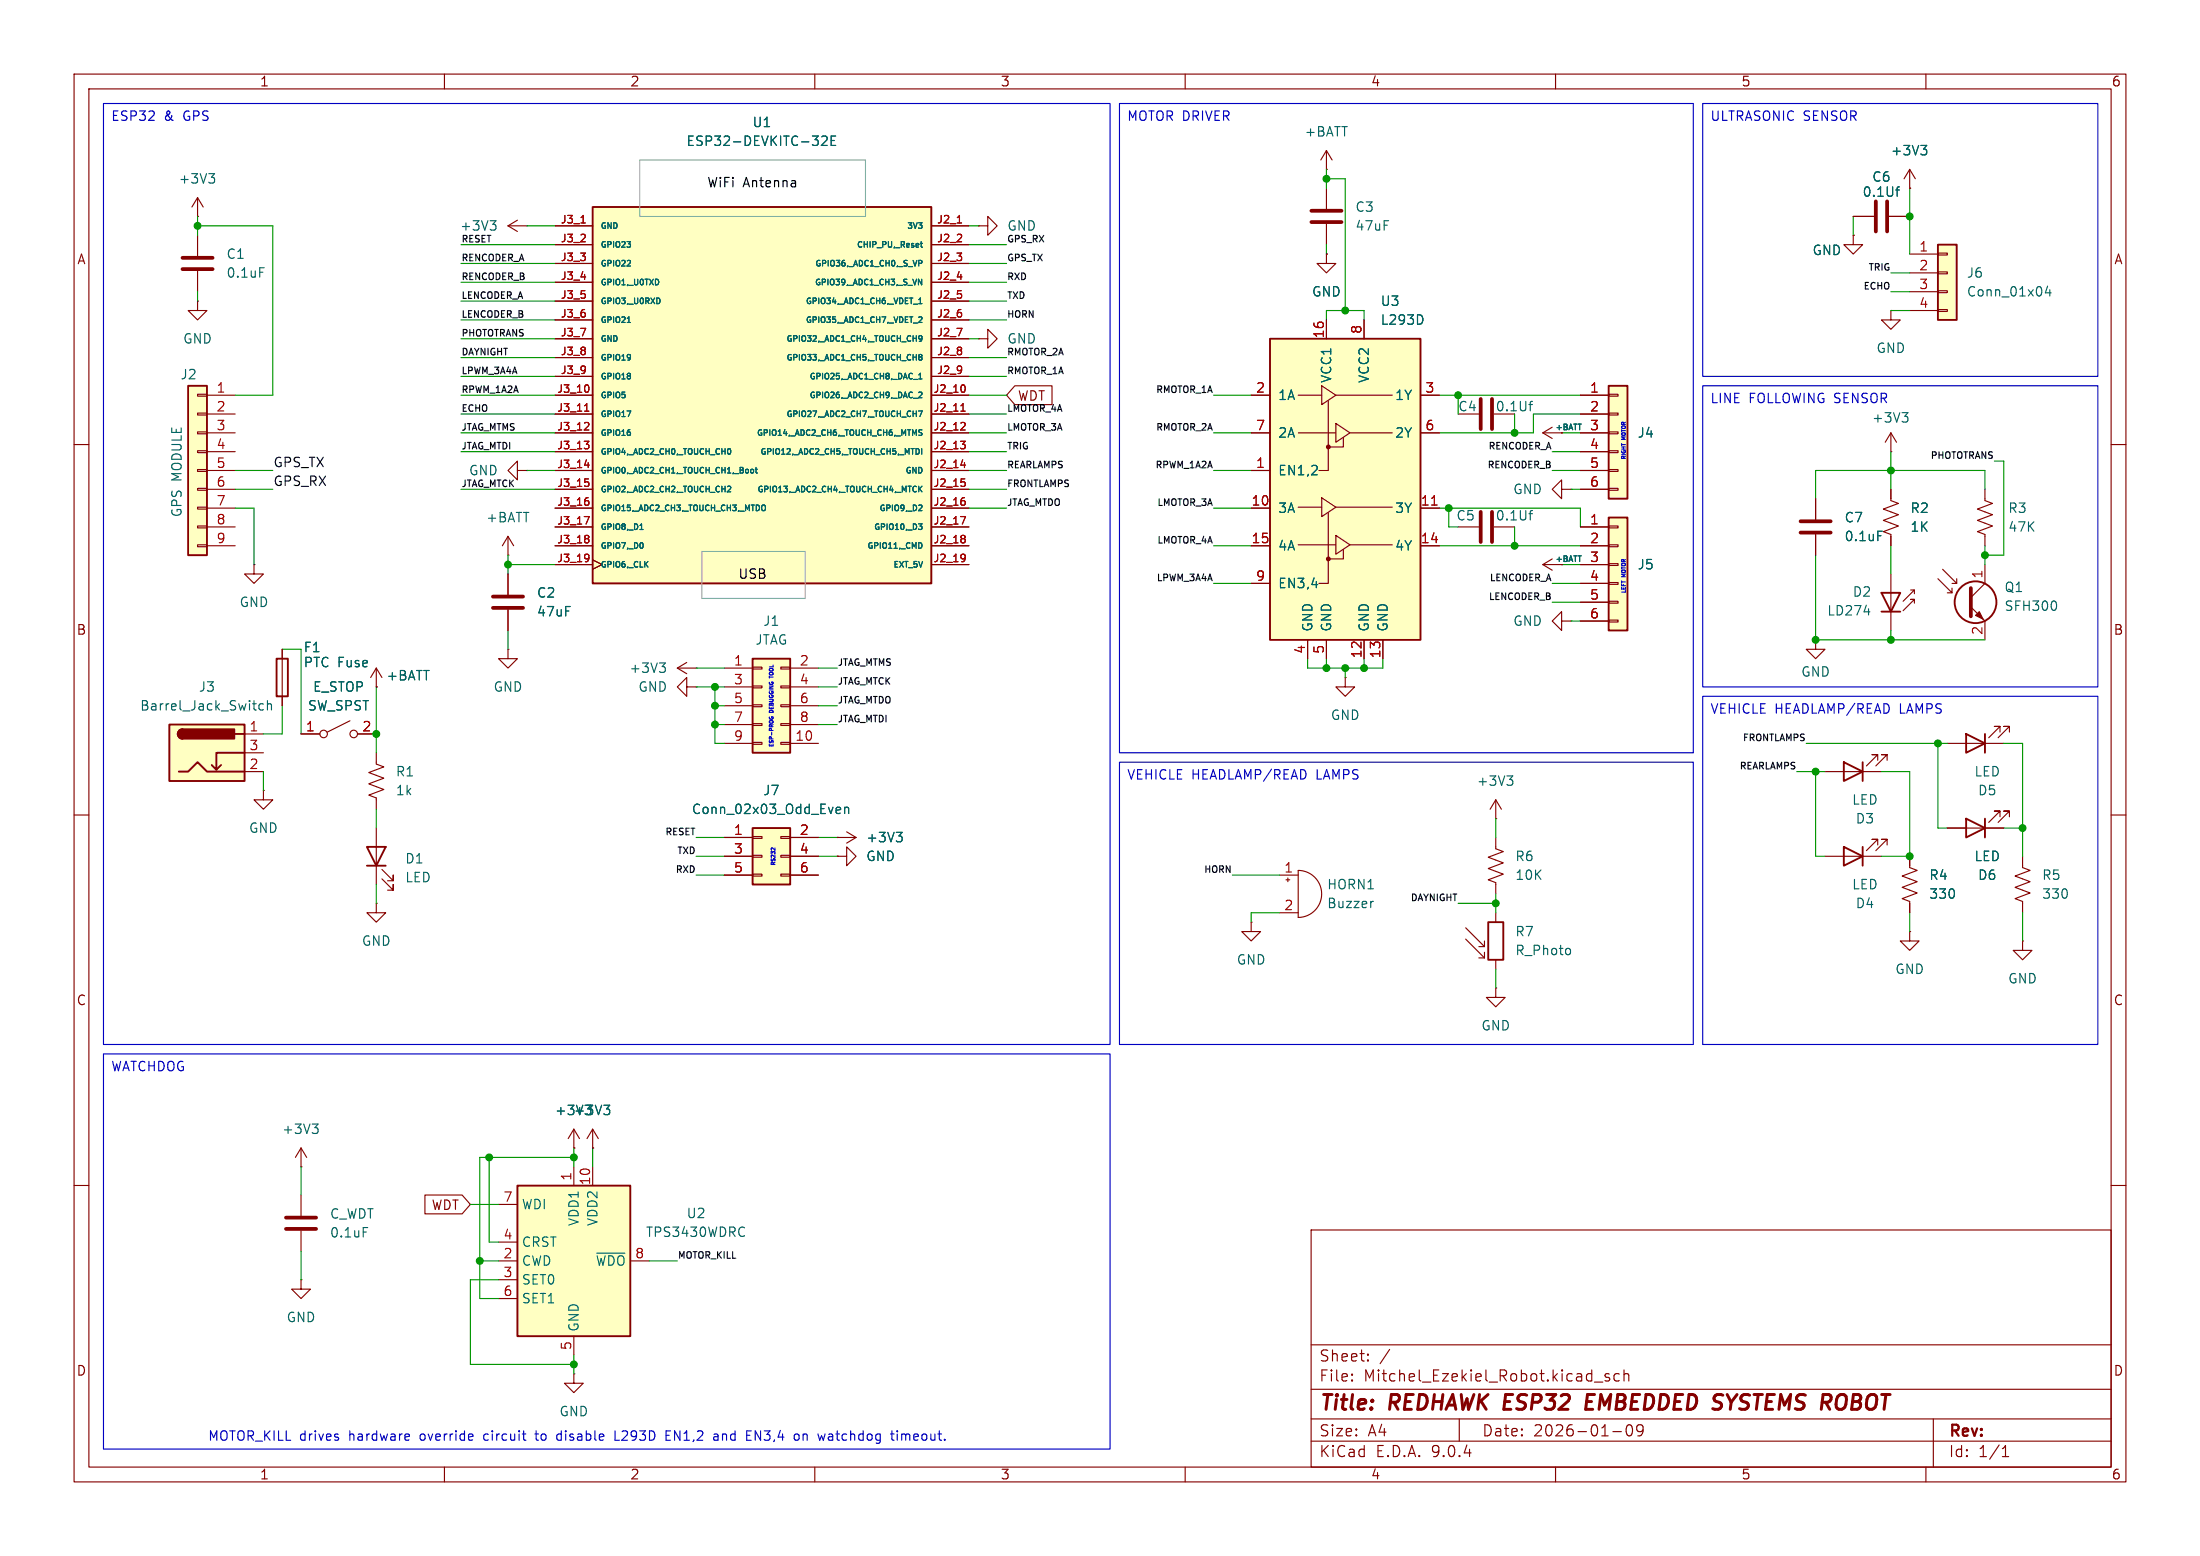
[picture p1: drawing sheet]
<svg xmlns="http://www.w3.org/2000/svg" width="297mm" height="210mm" viewBox="0 0 297 210" stroke-linecap="round" stroke-linejoin="round" font-family="sans-serif">
<g fill="none" stroke="#840000" stroke-width=".15">
<path d="M10 10h277v190h-277zM12 12h273v186h-273zM60 10v2M110 10v2M160 10v2M210 10v2M260 10v2M68.6 30.5l1.2 .7M68.6 30.5h2.5M69.8 29.7l-1.2 .8M71.1 30.5h.1M132.1 30.5h1.2v-1.3l1.3 1.3-1.3 1.3v-1.3"/>
<path d="M132.1 30.5h.1M132.1 45.7h1.2v-1.2l1.3 1.2-1.3 1.3v-1.3M132.1 45.7h.1M255.3 58.4v2.6M255.3 58.4l-.8 1.3M255.3 58.4l.7 1.3M10 60h2M68.6 74.9h.1M68.6 72.4l-.8 1.3M68.6 72.4l.7 1.3M68.6 72.4v2.5M69.8 63.5v-1.3l-1.2 1.3 1.2 1.3v-1.3h1.3"/>
<path d="M71.1 63.5h.1M208.3 76.2l1.2 .8M208.3 76.2h2.5M209.5 75.4l-1.2 .8M245.1 67.3v2.8M245.1 72.1v2.8M255.3 66v1.6l1 .3-2 .8 2 .8-2 .7 2 .8-2 .8 1 .3v1.6M255.3 61h.1M261.6 78.1l1.9 1.9v-.6M262.3 76.8l1.9 1.9v-.6M263.5 78.7h.7M268 66v1.6l1 .3-2 .8 2 .8-2 .7 2 .8-2 .8 1 .3v1.6"/>
<path d="M268 76.2v2.5l-1.9 1.9M285 60h2M181.6 91.4v1.3h1.3l-1.3 1.3-1.3-1.3h1.3M181.6 91.4h.1M210.8 83.8v-1.2l-1.3 1.2 1.3 1.3v-1.3h1.3M212.1 83.8h.1M262.9 80h.6M266.1 81.9l1.9 1.9v2.6M10 110h2M285 110h2M10 160h2M40.6 172.7v1.3h1.3l-1.3 1.3-1.2-1.3h1.2"/>
<path d="M40.6 172.7h.1M177 166h108v32h-108zM285 160h2M60 198v2M110 198v2M160 198v2M177 194.5h108M177 191.5h108M177 187.5h108M177 181.5h108M182.5 186.3h.1l-.1 .1M182.5 186.3v.1"/>
<path d="M182.5 185.5v.1M182.5 185.5h.1l-.1 .1M184.7 183.6v.1M184.7 183.6h-.1l.1 .1M184.7 182.8v.1M184.7 182.8h-.1l.1 .1M187.6 182.1l-1.3 2M197 191.5v3M210 198v2M215.2 186.5h1.2M217.2 185.5l-.3-.1-.2 .2v.2l.5 .2 .1 .1-.1 .2-.1 .1-.4-.1M217.7 193.2h1.2"/>
<path d="M218.6 185.5l-.4-.1-.3 .3v.4l.1 .2 .2 .1 .4-.1M219.2 185.5a.37 .37 0 0 1 .7 .1v.8M219.2 184.9v1.5M219.7 192.4a.36 .36 0 0 1 .3-.1 .36 .36 0 0 1 .3 .3 .77 .77 0 0 1-.4 1.2 .91 .91 0 0 1-.2-1.4zM221.8 192.9l-.3 .3h-.3l-.2-.3v-.3l.1-.2 .4-.1 .2 .1a.99 .99 0 0 1-.3 1.4h-.3M260 198v2M261 191.5v6.5M270.3 196.6h.9M270.3 195.5l.4-.4v1.5"/>
</g>
<path d="M214.2 189.2h.7M215.3 188.2h-1l-.2 2h.9" fill="none" stroke="#840000" stroke-width=".4"/>
<path d="M66.2 29.8h.8l-.5 .5M66.7 30.3l.3 .2v.3l-.3 .3M256.8 55.7h.8l-.5 .5M257.3 56.2l.3 .2v.3l-.3 .3M253.5 71.7h.6M277.5 81.2l.1 .4-.1 .7" fill="none" stroke="#006464" stroke-width=".15"/>
<path d="M243.1 70.4h4M243.1 71.9h4M266.1 79.4v3.8" fill="none" stroke="#840000" stroke-width=".51"/>
<circle cx="266.7" cy="81.3" r="2.82" fill="none" stroke="#840000" stroke-width=".25"/>
<path d="M266.7 83.1l.5-.5 .5 1z" fill="#840000" stroke="#840000" stroke-width=".15"/>
<path d="M69.8 160h15.3v20.3h-15.3z" fill="#ffffc2"/>
<path d="M69.8 160h15.3v20.3h-15.3z" fill="none" stroke="#840000" stroke-width=".25"/>
<g fill="none" stroke="#840000" stroke-width=".15">
<path d="M179.1 22.9h.1M179.1 20.3l-.8 1.3M179.1 20.3l.7 1.3M179.1 20.3v2.6M77.5 157.5v2.5M80 157.5v2.5M67.3 162.6h2.5M67.3 167.6h2.5M67.3 170.2h2.5M67.3 172.7h2.5M67.3 175.3h2.5M85.1 170.2h2.5"/>
<path d="M77.5 180.3v2.6"/>
</g>
<path d="M80.6 169.1h3.8" fill="none" stroke="#006464" stroke-width=".15"/>
<path d="M217.2 52.1h2.5v15.2h-2.5z" fill="#ffffc2"/>
<path d="M217.2 52.1h2.5v15.2h-2.5zM200.9 124.5h2v5h-2z" fill="none" stroke="#840000" stroke-width=".25"/>
<g fill="none" stroke="#840000" stroke-width=".15">
<path d="M179.1 34.3v1.3h1.2l-1.2 1.2-1.3-1.2h1.3M179.1 34.3h.1M213.4 53.3h3.8M213.4 55.9h3.8M213.4 58.4h3.8M217.2 53.2h1.2v.3h-1.2zM217.2 55.8h1.2v.2h-1.2zM217.2 58.3h1.2v.2h-1.2zM68.6 77.5v2.8M213.4 61h3.8M213.4 63.5h3.8M213.4 66h3.8"/>
<path d="M217.2 60.8h1.2v.3h-1.2zM217.2 63.4h1.2v.2h-1.2zM217.2 65.9h1.2v.3h-1.2zM40.6 99.1h2.6M47.2 97.3l-3 1.5M48.3 99.1h2.5M68.6 82.3v2.8M172.7 118.1h2.6M173.6 118.7h.5M173.9 118.5v.5M175.3 117.5a3.2 3.2 0 0 1 3.1 3.2 3.2 3.2 0 0 1-3.1 3.1zM201.9 110.5h.1"/>
<path d="M201.9 113v1.6l1 .3-2 .8 2 .8-2 .7 2 .8-2 .7 1 .4v1.6M201.9 108l-.7 1.2M201.9 108l.8 1.2M201.9 108v2.5M168.9 124.5v1.2h1.3l-1.3 1.3-1.3-1.3h1.3M168.9 124.5h.1M172.7 123.2h2.6M197.9 125.2l2.5 2.6M197.9 126.7l2.5 2.6M199.6 127.8h.8M199.6 129.3h.8M200.4 127v.8"/>
<path d="M200.4 128.5v.8M201.9 133.4v1.2h1.3l-1.3 1.3-1.2-1.3h1.2M201.9 133.4h.1M201.9 123.2v1.3M201.9 129.5v1.3M40.6 157.5h.1M40.6 154.9l-.7 1.3M40.6 154.9l.8 1.3M40.6 154.9v2.6M40.6 161.3v2.8M40.6 166.1v2.8M77.5 185.4v1.3h1.2l-1.2 1.3-1.3-1.3h1.3"/>
<path d="M77.5 185.4h.1"/>
<circle cx="43.7" cy="99.1" r=".51"/>
<circle cx="47.8" cy="99.1" r=".51"/>
</g>
<path d="M203.4 104.7h.8l-.4 .5M204 105.2l.2 .2v.3l-.2 .3M185.4 121.7h-.2M211.9 128.1l.1 .1v.4l-.1 .2M42.2 151.7h.7l-.4 .5M42.7 152.2l.2 .2v.3l-.2 .3M49 165.7h.6" fill="none" stroke="#006464" stroke-width=".15"/>
<path d="M66.5 80.5h4.1M66.5 82h4.1M38.6 164.3h4.1M38.6 165.9h4.1" fill="none" stroke="#840000" stroke-width=".51"/>
<path d="M171.4 45.7h20.4v40.7h-20.4z" fill="#ffffc2"/>
<path d="M171.4 45.7h20.4v40.7h-20.4z" fill="none" stroke="#840000" stroke-width=".25"/>
<g fill="none" stroke="#840000" stroke-width=".15">
<path d="M168.9 53.3h2.5M168.9 58.4h2.5M175.3 53.3h3.1M175.3 58.4h5M178.4 52.1l1.9 1.2-1.9 1.3zM179.1 43.2v2.5M179.3 54.1v9.4h-1.2M180.3 57.2l1.9 1.2-1.9 1.3zM180.3 53.3h7.7M181.4 59.1v1.2h-2.1M182.2 58.4h5.8M184.1 43.2v2.5"/>
<path d="M191.8 53.3h2.5M191.8 58.4h2.5M168.9 63.5h2.5M168.9 68.6h2.5M168.9 73.7h2.5M168.9 78.7h2.5M175.3 68.5h3.1M175.3 73.5h5M178.4 67.2l1.9 1.3-1.9 1.2zM179.3 69.2v9.5h-1.2M180.3 72.3l1.9 1.2-1.9 1.3zM180.3 68.5h7.7"/>
<path d="M181.4 74.2v1.2h-2.1M182.2 73.5h5.8M191.8 68.6h2.5M191.8 73.7h2.5M176.5 86.4v2.5M179.1 86.4v2.5M184.1 86.4v2.5M186.7 86.4v2.5"/>
</g>
<g fill="#840000" stroke="#840000" stroke-width=".15">
<circle cx="179.3" cy="60.3" r=".25"/>
<circle cx="179.3" cy="75.4" r=".25"/>
</g>
<path d="M193.3 68.2h.7" fill="none" stroke="#a90000" stroke-width=".15"/>
<path d="M192 42.8v.7" fill="none" stroke="#006464" stroke-width=".15"/>
<path d="M217.2 69.9h2.5v15.2h-2.5z" fill="#ffffc2"/>
<path d="M217.2 69.9h2.5v15.2h-2.5zM254 80h2.5l-1.2 2.6zM254 82.6h2.5" fill="none" stroke="#840000" stroke-width=".25"/>
<g fill="none" stroke="#840000" stroke-width=".15">
<path d="M179.1 25.4v2.8M179.1 30.2v2.8M250.2 29.2h2.8M255 29.2h2.8M257.8 25.4h.1M257.8 22.9l-.8 1.2M257.8 22.9l.8 1.2M257.8 22.9v2.5M26.7 40.6v1.3h1.2l-1.2 1.3-1.3-1.3h1.3M26.7 40.6h.1M196.8 55.9h2.8M208.3 58.4l1.2 .8"/>
<path d="M208.3 58.4h2.5M209.5 57.7l-1.2 .7M196.8 71.1h2.8M201.7 71.1h2.8M213.4 71.1h3.8M213.4 73.7h3.8M213.4 76.2h3.8M213.4 78.7h3.8M217.2 71h1.2v.2h-1.2zM217.2 73.5h1.2v.3h-1.2zM217.2 76.1h1.2v.2h-1.2zM217.2 78.6h1.2v.3h-1.2z"/>
<path d="M255.3 77.5v7.6M257.9 79.6h.5l-1.5 1.6M258.4 79.6v.5M213.4 81.3h3.8M213.4 83.8h3.8M217.2 81.2h1.2v.2h-1.2zM217.2 83.7h1.2v.2h-1.2zM245.1 86.4v1.2h1.3l-1.3 1.3-1.3-1.3h1.3M245.1 86.4h.1M258.4 81.4v-.5h-.5h.5l-1.5 1.5M113 115.6h1.3v-1.3l1.3 1.3-1.3 1.2v-1.2M113 115.6h.1"/>
<path d="M113 113h.1M113 113h2.6M114.3 112.3l1.3 .7M115.6 113l-1.3 .8M77.5 154.9h.1M77.5 152.4l-.8 1.3M77.5 152.4l.7 1.3M77.5 152.4v2.5M80 154.9h.1M80 152.4l-.8 1.3M80 152.4l.8 1.3M80 152.4v2.5"/>
</g>
<path d="M177 28.4h4.1M177 30h4.1M253.2 27.2v4M254.8 27.2v4M199.9 53.8v4.1M201.4 53.8v4.1M199.9 69.1v4.1M201.4 69.1v4.1" fill="none" stroke="#840000" stroke-width=".51"/>
<g fill="none" stroke="#006464" stroke-width=".15">
<path d="M259.3 19.6h.8l-.4 .5M255.9 25.6h.5M256.4 25.2l-.2 .1-.1 .1M259.9 20.1l.2 .3v.3l-.2 .2M206.4 54.6h.5M206.9 54.2h-.3v.2M206.4 69.3h.5M206.9 68.9l-.3 .1v.1M251.7 82.6h.7M121 112.3h.8l-.4 .5M121.5 112.8l.3 .3v.3l-.3 .2M81.5 149.2h.8l-.4 .5"/>
<path d="M82.1 149.7l.2 .2v.3l-.2 .2"/>
</g>
<path d="M101.6 111.8h5.1v7.6h-5.1z" fill="#ffffc2"/>
<path d="M101.6 111.8h5.1v7.6h-5.1z" fill="none" stroke="#840000" stroke-width=".25"/>
<path d="M97.8 113h3.8M97.8 115.6h3.8M97.8 118.1h3.8M101.6 112.9h1.3v.3h-1.3zM101.6 115.4h1.3v.3h-1.3zM101.6 118h1.3v.2h-1.3zM105.4 112.9h1.3v.3h-1.3zM105.4 115.4h1.3v.3h-1.3zM105.4 118h1.3v.2h-1.3zM106.7 113h3.8M106.7 115.6h3.8M106.7 118.1h3.8" fill="none" stroke="#840000" stroke-width=".15"/>
<path d="M113.1 109h.3l.1 .3-.6 .1M113.4 109.7l-.3 .1M114 109.1l.2-.1h.3l.1 .8M114 109v.8" fill="none" stroke="#006464" stroke-width=".15"/>
<path d="M101.6 88.9h5.1v12.7h-5.1z" fill="#ffffc2"/>
<path d="M101.6 88.9h5.1v12.7h-5.1zM265.4 99.1l2.6 1.2-2.6 1.3zM268 99.1v2.5M248.9 102.9l2.6 1.2-2.6 1.3zM248.9 114.3l2.6 1.3-2.6 1.2zM251.5 102.9v2.5M251.5 114.3v2.5M265.4 110.5l2.6 1.3-2.6 1.2zM268 110.5v2.5" fill="none" stroke="#840000" stroke-width=".25"/>
<g fill="none" stroke="#840000" stroke-width=".15">
<path d="M26.7 29.2h.1M26.7 26.7v2.5M26.7 31.8v2.7M26.7 36.6v2.8M26.7 26.7l-.8 1.2M26.7 26.7l.7 1.2M255.3 41.9v1.3h1.2l-1.2 1.3-1.3-1.3h1.3M255.3 41.9h.1M210.8 66v-1.2l-1.3 1.2 1.3 1.3v-1.3h1.3M212.1 66h.1M50.8 92.7h.1M50.8 90.2l-.8 1.2"/>
<path d="M50.8 90.2l.8 1.2M50.8 90.2v2.5M68.6 87.6v1.3h1.2l-1.2 1.3-1.3-1.3h1.3M68.6 87.6h.1M91.4 90.2h2.6M91.4 90.2l1.3 .7M92.7 89.4l-1.3 .8M94 90.2h.1M97.8 90.2h3.8M97.8 92.7h3.8M97.8 95.3h3.8M97.8 97.8h3.8"/>
<path d="M101.6 90h1.3v.3h-1.3zM101.6 92.6h1.3v.2h-1.3zM101.6 95.1h1.3v.3h-1.3zM101.6 97.7h1.3v.2h-1.3zM105.4 90h1.3v.3h-1.3zM105.4 92.6h1.3v.2h-1.3zM105.4 95.1h1.3v.3h-1.3zM105.4 97.7h1.3v.2h-1.3zM106.7 90.2h3.8M106.7 92.7h3.8M106.7 95.3h3.8M106.7 97.8h3.8"/>
<path d="M270 98.8v-.8h-.8h.8l-1.5 1.6M271.3 98.8v-.8h-.8h.8l-1.6 1.6M97.8 100.3h3.8M101.6 100.2h1.3v.3h-1.3zM105.4 100.2h1.3v.3h-1.3zM106.7 100.3h3.8M246.4 104.1h7.6M246.4 115.6h7.6M253.5 102.6v-.7h-.8h.8l-1.5 1.5M253.5 114v-.7h-.8h.8l-1.5 1.5M254.8 102.6v-.7h-.8h.8l-1.6 1.5M254.8 114v-.7h-.8h.8l-1.6 1.5"/>
<path d="M257.8 115.6v1.5l1 .4-2 .7 2 .8-2 .8 2 .7-2 .8 1 .4v1.5M262.9 100.3h7.6M262.9 111.8h7.6M270 110.2v-.7h-.8h.8l-1.5 1.5M271.3 110.2v-.7h-.8h.8l-1.6 1.5M273 115.6v1.5l1.1 .4-2.1 .7 2.1 .8-2.1 .8 2.1 .7-2.1 .8 1 .4v1.5M257.8 125.7v1.3h1.3l-1.3 1.3-1.3-1.3h1.3M257.8 125.7h.1M273 127v1.3h1.3l-1.3 1.2-1.2-1.2h1.2M273 127h.1"/>
</g>
<path d="M24.6 34.8h4.1M24.6 36.3h4.1" fill="none" stroke="#840000" stroke-width=".51"/>
<path d="M28.2 23.4h.8l-.5 .5M28.7 23.9l.3 .3v.3l-.3 .2M35.1 36.1h.6M89 89.5h.8l-.4 .5M89.6 90l.2 .2v.3l-.2 .2" fill="none" stroke="#006464" stroke-width=".15"/>
<path d="M261.6 33h2.6v10.2h-2.6z" fill="#ffffc2"/>
<path d="M261.6 33h2.6v10.2h-2.6z" fill="none" stroke="#840000" stroke-width=".25"/>
<path d="M250.2 31.8v1.2h1.3l-1.3 1.3-1.3-1.3h1.3M250.2 31.8h.1M257.8 34.3h3.8M257.8 36.8h3.8M257.8 39.4h3.8M261.6 34.2h1.3v.2h-1.3zM261.6 36.7h1.3v.3h-1.3zM261.6 39.2h1.3v.3h-1.3zM257.8 41.9h3.8M261.6 41.8h1.3v.2h-1.3zM92.7 92.7v-1.3l-1.3 1.3 1.3 1.3v-1.3h1.3M94 92.7h.1" fill="none" stroke="#840000" stroke-width=".15"/>
<path d="M276.4 38.6l-.3 .9h.8M276.7 39.1v.8" fill="none" stroke="#006464" stroke-width=".15"/>
<path d="M80 27.9h45.7v50.8h-45.7z" fill="#ffffc2"/>
<path d="M80 27.9h45.7v50.8h-45.7z" fill="none" stroke="#840000" stroke-width=".25"/>
<path d="M86.4 21.6h30.4v7.6h-30.4zM94.7 74.4h14v6.4h-14z" fill="none" stroke="#9b9b9b" stroke-width=".15"/>
<g fill="none" stroke="#840000" stroke-width=".15">
<path d="M74.9 30.5h5.1M74.9 33h5.1M74.9 35.6h5.1M74.9 38.1h5.1M125.7 30.5h5.1M125.7 33h5.1M125.7 35.6h5.1M125.7 38.1h5.1M74.9 40.6h5.1M74.9 43.2h5.1M74.9 45.7h5.1M74.9 48.3h5.1"/>
<path d="M74.9 50.8h5.1M74.9 53.3h5.1M74.9 55.9h5.1M74.9 58.4h5.1M125.7 40.6h5.1M125.7 43.2h5.1M125.7 45.7h5.1M125.7 48.3h5.1M125.7 50.8h5.1M125.7 53.3h5.1M125.7 55.9h5.1M125.7 58.4h5.1"/>
<path d="M34.3 76.2v1.3h1.3l-1.3 1.2-1.3-1.2h1.3M34.3 76.2h.1M74.9 61h5.1M74.9 63.5h5.1M74.9 66h5.1M74.9 68.6h5.1M74.9 71.1h5.1M74.9 73.7h5.1M74.9 76.2h5.1M80 75.6l1.3 .6-1.3 .6M125.7 61h5.1M125.7 63.5h5.1"/>
<path d="M125.7 66h5.1M125.7 68.6h5.1M125.7 71.1h5.1M125.7 73.7h5.1M125.7 76.2h5.1M35.6 106.7v1.3h1.2l-1.2 1.2-1.3-1.2h1.3M35.6 106.7h.1M50.8 121.9v1.3h1.3l-1.3 1.3-1.3-1.3h1.3M50.8 121.9h.1"/>
</g>
<g fill="none" stroke="#a90000" stroke-width=".15">
<path d="M78.4 30.1h.6M129.2 30.1h.6M78.9 59.6h.6l-.3 .3M78.9 55.5h.6M79.1 54.6l.1-.1v1M79.3 57l.2 .2v.3l-.6 .5h.6M79.4 52l.1 .3-.1 .6M79.4 60l.1 .1-.1 .4M129.7 59.6h.6l-.3 .3M129.7 55.5h.6M129.9 54.6l.1-.1v1M130.1 57l.2 .2v.3l-.6 .5h.6"/>
<path d="M130.2 52l.1 .3-.1 .6M130.2 60l.1 .1-.1 .4M78.9 69.7h.7l-.5 1M78.9 62.8h.7M79 64.6h.5M79.4 65.1l.1 .1-.1 .4M79.4 67.6l.1 .2-.1 .3M79.4 72.3l.1 .2-.1 .1M79.4 72.7l.1 .2-.1 .3M79.4 74.8l.1 .1a.86 .86 0 0 1-.1 .8M79.5 75.2l-.1 .2M129.7 69.7h.7l-.5 1"/>
<path d="M129.7 62.8h.7M129.8 64.6h.5M130.2 65.1l.1 .1-.1 .4M130.2 67.6l.1 .2-.1 .3M130.2 72.3l.1 .2-.1 .1M130.2 72.7l.1 .2-.1 .3M130.2 74.8l.1 .1a.86 .86 0 0 1-.1 .8M130.3 75.2l-.1 .2"/>
</g>
<g fill="none" stroke="#006464" stroke-width=".15">
<path d="M110.9 18.5l.2-.1h.3l.2 .1 .1 .2-.1 .2-.7 .7h.8M112.2 19h.4M112.8 18.4h-.6v1.2h.6M124 37.7l.4 .7v-.7M124 35.1h.3l.2 .2-.1 .2h-.4M124.3 32.9h.2M124.4 32.6v.7l.1 .1M84.7 43.5h.4M89 40.3l.1 .2-.1 .4M123.3 51.2h.6M124 55.5h.5l-.3 .7M124 53l.3-.1 .2 .2-.5 .6h.5"/>
<path d="M124 41h.5M124 40.4l.3-.2v.8M124 50.6l.3-.2v.7M124 51.1h.5M124.1 42.8h.2l.2 .2-.5 .5h.5M124.2 48.2l-.2-.2 .2-.2 .3 .2-.2 .2M124.2 48.2l-.2 .1 .2 .3 .3-.1-.2-.3M124.2 48.2h.1M124.5 45.6l-.2 .2-.2-.1v-.3l.2-.1 .2 .1-.1 .5-.1 .1-.2 .1M124.5 58l-.4 .1v.2l.3 .1 .1 .2-.2 .2-.3-.1M86.4 71.5h.4M98.3 65.6l.3 .1 .1 .1-.5 .6h.5"/>
<path d="M98.4 60.5a.41 .41 0 0 1 .3 .4 .41 .41 0 0 1-.3 .4M101.5 63.3l.2 .2v.3h-.2M102 63.3h.2M102.1 63.1v.6l.1 .1M102.9 68.2h.1a.26 .26 0 0 1 .3 .2v.3a.25 .25 0 0 1-.1 .2 .25 .25 0 0 1-.3 0M123.9 60.5a.41 .41 0 0 1 .2 .4 .41 .41 0 0 1-.2 .4M124 70.7h.5l-.3 .3 .2 .1 .1 .2-.2 .2h-.2M124 65.6v.8M124.1 65.9l.4 .5M124.3 68.2l.2 .1-.1 .2-.4 .4h.5M124.3 73.3l.2 .3-.2 .4M124.4 60.5v.8"/>
<path d="M124.5 65.6l-.5 .5"/>
</g>
<path d="M22.9 97.8h10.1v7.6h-10.1z" fill="#ffffc2"/>
<path d="M22.9 97.8h10.1v7.6h-10.1zM24.6 98.4a.64 .64 0 0 0-.6 .7 .64 .64 0 0 0 .6 .6M31.7 99.1h1.3M24.1 104.1h1.3l1.3-1.2 1.2 1.2h5.1M29.8 103.3l-.6 .6M33 101.6h-3.8v2.3l-.6-.6" fill="none" stroke="#840000" stroke-width=".25"/>
<g fill="#840000" stroke="#840000" stroke-width=".25">
<path d="M24.2 98.6l.4-.2v1.3a.63 .63 0 0 1-.5-.4 .63 .63 0 0 1 .1-.7z"/>
<path d="M24.6 98.4h7v1.3h-7z"/>
</g>
<path d="M33 99.1h2.6M33 101.6h2.6M33 104.1h2.6" fill="none" stroke="#840000" stroke-width=".15"/>
<path d="M35.6 95h-.4l-.2 .2v.4l.1 .2h.5M36.1 95.1l.2-.1h.3v.8M36.1 94.6v1.2" fill="none" stroke="#006464" stroke-width=".15"/>
<path d="M25.4 52.1h2.5v22.8h-2.5z" fill="#ffffc2"/>
<path d="M25.4 52.1h2.5v22.8h-2.5zM37.3 88.9h1.6v5.1h-1.6zM49.5 114.3h2.6l-1.3 2.5zM49.5 116.8h2.6" fill="none" stroke="#840000" stroke-width=".25"/>
<g fill="none" stroke="#840000" stroke-width=".15">
<path d="M74.9 30.5h5.1M74.9 33h5.1M74.9 35.6h5.1M74.9 38.1h5.1M125.7 30.5h5.1M125.7 33h5.1M125.7 35.6h5.1M125.7 38.1h5.1M179.1 34.3h.1M250.2 31.8h.1M250.2 29.2h2.8M255 29.2h2.8"/>
<path d="M257.8 25.4h.1M26.7 53.2h1.2v.3h-1.2zM26.7 55.8h1.2v.2h-1.2zM26.7 58.3h1.2v.2h-1.2zM27.9 53.3h3.8M27.9 55.9h3.8M27.9 58.4h3.8M74.9 53.3h5.1M74.9 55.9h5.1M74.9 58.4h5.1M74.9 40.6h5.1M74.9 43.2h5.1"/>
<path d="M74.9 45.7h5.1M74.9 48.3h5.1M74.9 50.8h5.1M125.7 53.3h5.1M125.7 55.9h5.1M125.7 58.4h5.1M125.7 40.6h5.1M125.7 43.2h5.1M125.7 45.7h5.1M125.7 48.3h5.1M125.7 50.8h5.1M137 52.1h5v2.5h-5l-1.1-1.3z"/>
<path d="M168.9 53.3h2.5M168.9 58.4h2.5M179.1 43.2v2.5M184.1 43.2v2.5M191.8 53.3h2.5M191.8 58.4h2.5M213.4 53.3h3.8M213.4 55.9h3.8M213.4 58.4h3.8M26.7 60.8h1.2v.3h-1.2zM26.7 63.4h1.2v.2h-1.2zM26.7 65.9h1.2v.3h-1.2z"/>
<path d="M26.7 68.5h1.2v.2h-1.2zM26.7 71h1.2v.2h-1.2zM26.7 73.5h1.2v.3h-1.2zM27.9 61h3.8M27.9 63.5h3.8M27.9 66h3.8M27.9 68.6h3.8M27.9 71.1h3.8M27.9 73.7h3.8M68.6 77.5v2.8M74.9 61h5.1M74.9 63.5h5.1"/>
<path d="M74.9 66h5.1M74.9 68.6h5.1M74.9 71.1h5.1M74.9 73.7h5.1M74.9 76.2h5.1M80 75.6l1.3 .6-1.3 .6M125.7 61h5.1M125.7 63.5h5.1M125.7 66h5.1M125.7 68.6h5.1M125.7 71.1h5.1M125.7 73.7h5.1"/>
<path d="M125.7 76.2h5.1M168.9 63.5h2.5M168.9 68.6h2.5M168.9 73.7h2.5M168.9 78.7h2.5M191.8 68.6h2.5M191.8 73.7h2.5M213.4 61h3.8M213.4 63.5h3.8M213.4 66h3.8M213.4 71.1h3.8M213.4 73.7h3.8"/>
<path d="M213.4 78.7h3.8M213.4 76.2h3.8M245.1 67.3v2.8M245.1 72.1v2.8M255.3 66v1.3M255.3 72.4v1.3M38.1 87.6v7.7M40.6 99.1h2.6M48.3 99.1h2.5M50.8 92.7h.1M68.6 82.3v2.8M176.5 86.4v2.5"/>
<path d="M179.1 86.4v2.5M184.1 86.4v2.5M186.7 86.4v2.5M213.4 81.3h3.8M213.4 83.8h3.8M50.8 101.6v1.5l1 .4-2 .8 2 .7-2 .8 2 .8-2 .7 1 .4v1.5M50.8 111.8v7.6M51.6 118.6l1.5 1.5v-.7v.7h-.8M51.6 117.3l1.5 1.6v-.8v.8h-.8M97.8 113h3.8M97.8 115.6h3.8M97.8 118.1h3.8"/>
<path d="M106.7 113h3.8M106.7 115.6h3.8M106.7 118.1h3.8M113 115.6h.1M113 113h.1M257.8 115.6v1.2M262.9 111.8h2.5M268 111.8h2.5M257.8 121.9v1.3M77.5 154.9h.1M80 154.9h.1M57.4 161.3h5l1.1 1.3-1.1 1.2h-5z"/>
</g>
<g fill="none" stroke="#009600" stroke-width=".15">
<path d="M26.7 30.5h10.1v22.8h-5.1M26.7 29.2v2.6M26.7 39.4v1.2M62.2 38.1h12.7M62.2 33h12.7M62.2 35.6h12.7M71.1 30.5h3.8M130.8 38.1h5.1M130.8 33h5.1M130.8 35.6h5.1M130.8 30.5h1.3M179.1 22.9v2.5"/>
<path d="M179.1 33v1.3M179.1 24.1h2.5v17.8M250.2 29.2v2.6M255.3 39.4h2.5M255.3 36.8h2.5M257.8 25.4v8.9M62.2 55.9h12.7M62.2 58.4h12.7M62.2 48.3h12.7M62.2 50.8h12.7M62.2 45.7h12.7M62.2 40.6h12.7"/>
<path d="M62.2 43.2h12.7M62.2 53.3h12.7M130.8 55.9h5.1M130.8 58.4h5.1M130.8 48.3h5.1M130.8 50.8h5.1M130.8 45.7h1.3M130.8 40.6h5.1M130.8 43.2h5.1M130.8 53.3h5.1M163.8 58.4h5.1M163.8 53.3h5.1"/>
<path d="M179.1 43.2v-1.3h5v1.3M194.3 53.3h19.1M196.8 53.3v2.6M204.5 55.9v2.5M210.8 58.4h2.6M213.4 55.9h-6.4v2.5h-12.7M255.3 41.9h2.5M31.7 68.6h2.6v7.6M31.7 63.5h5.1M31.7 66h5.1M62.2 61h12.7M62.2 66h12.7"/>
<path d="M68.6 76.2h6.3M68.6 74.9v2.6M71.1 63.5h3.8M130.8 61h5.1M130.8 68.6h5.1M130.8 63.5h5.1M130.8 66h5.1M163.8 78.7h5.1M163.8 68.6h5.1M163.8 73.7h5.1M163.8 63.5h5.1M194.3 68.6h19.1v2.5"/>
<path d="M194.3 73.7h19.1M195.6 68.6v2.5h1.2M204.5 71.1v2.6M209.5 78.7h3.9M209.5 61h3.9M209.5 63.5h3.9M210.8 76.2h2.6M212.1 66h1.3M245.1 74.9v11.5h22.9M255.3 61v5M255.3 73.7v3.8M268 66v-2.5h-22.9v3.8"/>
<path d="M268 73.7v2.5M269.2 62.2h1.3v12.7h-2.5M38.1 95.3v3.8h-2.5M38.1 87.6h2.5v11.5M50.8 92.7v8.9M68.6 85.1v2.5M94 90.2h3.8M94 92.7h3.8M96.5 95.3h1.3M96.5 97.8h1.3M96.5 92.7v7.6h1.3M110.5 90.2h2.5"/>
<path d="M110.5 95.3h2.5M110.5 92.7h2.5M110.5 97.8h2.5M176.5 88.9v1.3h10.2v-1.3M179.1 88.9v1.3M181.6 90.2v1.2M184.1 88.9v1.3M209.5 81.3h3.9M212.1 83.8h1.3M255.3 85.1v1.3M35.6 104.1v2.6M50.8 109.2v2.6"/>
<path d="M50.8 119.4v2.5M94 115.6h3.8M94 113h3.8M94 118.1h3.8M110.5 115.6h2.5M110.5 113h2.5M166.4 118.1h6.3M201.9 110.5v2.5M242.6 104.1h3.8M243.8 100.3h19.1M245.1 104.1v11.5h1.3M254 104.1h3.8v11.5h-3.8"/>
<path d="M261.6 100.3v11.5h1.3M270.5 100.3h2.5v15.3M270.5 111.8h2.5M172.7 123.2h-3.8v1.3M196.8 121.9h5.1M201.9 120.7v2.5M201.9 130.8v2.6M257.8 123.2v2.5M273 123.2v3.8M40.6 157.5v3.8M66 156.2v11.4h1.3M77.5 156.2h-12.7v19.1h2.5"/>
<path d="M77.5 154.9v2.6M80 154.9v2.6M40.6 168.9v3.8M63.5 162.6h3.8M64.8 170.2h2.5M67.3 172.7h-3.8v11.5h14M87.6 170.2h3.8M77.5 182.9v2.5"/>
</g>
<g fill="none" stroke="#0000c2" stroke-width=".15">
<path d="M14 14h135.9v127h-135.9zM151.1 14h77.5v87.6h-77.5zM229.9 14h53.3v36.8h-53.3zM229.9 52.1h53.3v40.6h-53.3zM218.9 79.9h.5M218.9 79.3v.2h.5M218.9 78.4v.3M218.9 78.8v.2h.5M218.9 78.5h.5M103.9 91.2v.3M103.9 91.4h.5M103.9 96.8l.1 .2"/>
<path d="M104.1 96.9v-.1h.2l-.1 .2M229.9 94h53.3v47h-53.3zM104.1 114.5v.2M104.2 114.5h-.1M104.6 114.4v.4l-.3-.3h-.1M151.1 102.9h77.5v38.1h-77.5zM14 142.2h135.9v53.4h-135.9zM45.7 194v.3M55.1 193.5l.1 .1 .1 .2-.6 .2M55.2 194.3l-.1 .1M70.5 193.5h.5M70.9 194.4h.1"/>
<path d="M72.2 193.5h.5M72.4 193.1v1.2M75.6 193.5l-.3 .1-.1 .2v.5l.4 .1M83 193.1v1.3h.6M89.9 193.7h.4M90.5 193.1h-.6v1.3h.6M96.5 193.5h.3l.1 .2v.7M96.9 194.3l-.4 .1M96.9 193.8l-.4 .1M100.8 194.4h.6M100.8 193.1h.6M102 194.4v-1.3l.7 1.3"/>
<path d="M108.4 193.5v.9M108.6 193.5l-.2 .2M112 193.5l-.1 .1M112 193.9a.25 .25 0 0 0-.2 .2 .25 .25 0 0 0 .2 .3M120.2 193.5h.5M120.6 194.4h.1M121.1 193.1v.1M121.1 193.5v.9M121.7 193.5v.9M122.1 193.5l-.4 .2"/>
</g>
<g fill="none" stroke="#006464" stroke-width=".15">
<path d="M110.9 18.5l.2-.1h.3l.2 .1 .1 .2-.1 .2-.7 .7h.8M112.2 19h.4M112.8 18.4h-.6v1.2h.6M259.3 19.6h.8l-.4 .5M124 37.7l.4 .7v-.7M124 35.1h.3l.2 .2-.1 .2h-.4M124.3 32.9h.2M124.4 32.6v.7l.1 .1M255.9 25.6h.5M256.4 25.2l-.2 .1-.1 .1M259.9 20.1l.2 .3v.3l-.2 .2M84.7 43.5h.4"/>
<path d="M89 40.3l.1 .2-.1 .4M123.3 51.2h.6M124 55.5h.5l-.3 .7M124 53l.3-.1 .2 .2-.5 .6h.5M124 41h.5M124 40.4l.3-.2v.8M124 50.6l.3-.2v.7M124 51.1h.5M124.1 42.8h.2l.2 .2-.5 .5h.5M124.2 48.2l-.2-.2 .2-.2 .3 .2-.2 .2M124.2 48.2l-.2 .1 .2 .3 .3-.1-.2-.3M124.2 48.2h.1"/>
<path d="M124.5 45.6l-.2 .2-.2-.1v-.3l.2-.1 .2 .1-.1 .5-.1 .1-.2 .1M124.5 58l-.4 .1v.2l.3 .1 .1 .2-.2 .2-.3-.1M192 42.8v.7M86.4 71.5h.4M98.3 65.6l.3 .1 .1 .1-.5 .6h.5M98.4 60.5a.41 .41 0 0 1 .3 .4 .41 .41 0 0 1-.3 .4M101.5 63.3l.2 .2v.3h-.2M102 63.3h.2M102.1 63.1v.6l.1 .1M102.9 68.2h.1a.26 .26 0 0 1 .3 .2v.3a.25 .25 0 0 1-.1 .2 .25 .25 0 0 1-.3 0M123.9 60.5a.41 .41 0 0 1 .2 .4 .41 .41 0 0 1-.2 .4M124 70.7h.5l-.3 .3 .2 .1 .1 .2-.2 .2h-.2"/>
<path d="M124 65.6v.8M124.1 65.9l.4 .5M124.3 68.2l.2 .1-.1 .2-.4 .4h.5M124.3 73.3l.2 .3-.2 .4M124.4 60.5v.8M124.5 65.6l-.5 .5M253.5 71.7h.6M113.1 109h.3l.1 .3-.6 .1M113.4 109.7l-.3 .1M114 109.1l.2-.1h.3l.1 .8M114 109v.8M121 112.3h.8l-.4 .5"/>
<path d="M121.5 112.8l.3 .3v.3l-.3 .2M81.5 149.2h.8l-.4 .5M82.1 149.7l.2 .2v.3l-.2 .2"/>
</g>
<g fill="none" stroke="#a90000" stroke-width=".15">
<path d="M78.4 30.1h.6M129.2 30.1h.6M78.9 59.6h.6l-.3 .3M78.9 55.5h.6M79.1 54.6l.1-.1v1M79.3 57l.2 .2v.3l-.6 .5h.6M79.4 52l.1 .3-.1 .6M79.4 60l.1 .1-.1 .4M129.7 59.6h.6l-.3 .3M129.7 55.5h.6M129.9 54.6l.1-.1v1M130.1 57l.2 .2v.3l-.6 .5h.6"/>
<path d="M130.2 52l.1 .3-.1 .6M130.2 60l.1 .1-.1 .4M78.9 69.7h.7l-.5 1M78.9 62.8h.7M79 64.6h.5M79.4 65.1l.1 .1-.1 .4M79.4 67.6l.1 .2-.1 .3M79.4 72.3l.1 .2-.1 .1M79.4 72.7l.1 .2-.1 .3M79.4 74.8l.1 .1a.86 .86 0 0 1-.1 .8M79.5 75.2l-.1 .2M129.7 69.7h.7l-.5 1"/>
<path d="M129.7 62.8h.7M129.8 64.6h.5M130.2 65.1l.1 .1-.1 .4M130.2 67.6l.1 .2-.1 .3M130.2 72.3l.1 .2-.1 .1M130.2 72.7l.1 .2-.1 .3M130.2 74.8l.1 .1a.86 .86 0 0 1-.1 .8M130.3 75.2l-.1 .2M193.3 68.2h.7"/>
</g>
<g fill="#009600" stroke="#009600" stroke-width=".15">
<circle cx="204.5" cy="73.7" r=".46"/>
<circle cx="184.1" cy="90.2" r=".46"/>
<circle cx="181.6" cy="90.2" r=".46"/>
<circle cx="201.9" cy="121.9" r=".46"/>
<circle cx="261.6" cy="100.3" r=".46"/>
<circle cx="245.1" cy="86.4" r=".46"/>
<circle cx="245.1" cy="104.1" r=".46"/>
<circle cx="255.3" cy="86.4" r=".46"/>
<circle cx="273" cy="111.8" r=".46"/>
<circle cx="257.8" cy="115.6" r=".46"/>
<circle cx="195.6" cy="68.6" r=".46"/>
<circle cx="204.5" cy="58.4" r=".46"/>
<circle cx="179.1" cy="24.1" r=".46"/>
<circle cx="196.8" cy="53.3" r=".46"/>
<circle cx="255.3" cy="63.5" r=".46"/>
<circle cx="257.8" cy="29.2" r=".46"/>
<circle cx="268" cy="74.9" r=".46"/>
<circle cx="179.1" cy="90.2" r=".46"/>
<circle cx="181.6" cy="41.9" r=".46"/>
<circle cx="96.5" cy="95.3" r=".46"/>
<circle cx="96.5" cy="97.8" r=".46"/>
<circle cx="96.5" cy="92.7" r=".46"/>
<circle cx="68.6" cy="76.2" r=".46"/>
<circle cx="26.7" cy="30.5" r=".46"/>
<circle cx="64.8" cy="170.2" r=".46"/>
<circle cx="66" cy="156.2" r=".46"/>
<circle cx="77.5" cy="184.2" r=".46"/>
<circle cx="77.5" cy="156.2" r=".46"/>
<circle cx="50.8" cy="99.1" r=".46"/>
</g>
<g font-size="2.8" fill="#840000">
<text x="178" y="190.9">Title:</text>
<text x="187.7" y="190.9">REDHAWK ESP32</text>
<text x="215.7" y="190.9">EMBEDDED SYSTEMS ROBOT</text>
</g>
<g font-size="2.1" fill="#840000">
<text x="178" y="184">Sheet:</text>
<text x="178" y="186.7">File:</text>
<text x="184.1" y="186.7">Mitchel_Ezekiel_Robot.kicad_sch</text>
<text x="178" y="196.9">KiCad</text>
<text x="178" y="194.1">Size:</text>
<text x="184.7" y="194.1">A4</text>
<text x="185.7" y="196.9">E.D.A.</text>
<text x="193.3" y="196.9">9.0.4</text>
<text x="200" y="194.1">Date:</text>
<text x="207" y="194.1">2026-01-09</text>
<text x="263" y="194.3">Rev:</text>
<text x="263" y="196.9">Id:</text>
<text x="267.1" y="196.9">1/1</text>
</g>
<g font-size="1.8" fill="#840000">
<text x="35" y="11.9">1</text>
<text x="85" y="11.9">2</text>
<text x="135" y="11.9">3</text>
<text x="185" y="11.9">4</text>
<text x="235" y="11.9">5</text>
<text x="285" y="11.9">6</text>
<text x="10.3" y="35.9">A</text>
<text x="285.3" y="35.9">A</text>
<text x="10.3" y="85.9">B</text>
<text x="285.3" y="85.9">B</text>
<text x="10.3" y="135.9">C</text>
<text x="285.3" y="135.9">C</text>
<text x="58.2" y="163.5">WDT</text>
<text x="10.3" y="185.9">D</text>
<text x="285.3" y="185.9">D</text>
<text x="35" y="199.9">1</text>
<text x="85" y="199.9">2</text>
<text x="135" y="199.9">3</text>
<text x="185" y="199.9">4</text>
<text x="235" y="199.9">5</text>
<text x="285" y="199.9">6</text>
</g>
<g font-size="1.8" fill="#0000c2">
<text x="14.9" y="16.6">ESP32</text>
<text x="22.1" y="16.6">&amp;</text>
<text x="24.9" y="16.6">GPS</text>
<text x="152.1" y="16.6">MOTOR DRIVER</text>
<text x="230.8" y="16.6">ULTRASONIC SENSOR</text>
<text x="230.8" y="54.7">LINE</text>
<text x="236.1" y="54.7">FOLLOWING SENSOR</text>
<text x="230.8" y="96.7">VEHICLE HEADLAMP/READ</text>
<text x="256.6" y="96.7">LAMPS</text>
<text x="152.1" y="105.5">VEHICLE HEADLAMP/READ</text>
<text x="177.8" y="105.5">LAMPS</text>
<text x="14.9" y="144.9">WATCHDOG</text>
<text x="28" y="194.7">MOTOR_KILL drives</text>
<text x="47.2" y="194.7">hardware</text>
<text x="57" y="194.7">override</text>
<text x="65.8" y="194.7">circuit</text>
<text x="73" y="194.7">to</text>
<text x="76" y="194.7">disable</text>
<text x="84" y="194.7">L293D</text>
<text x="91.1" y="194.7">EN1,2</text>
<text x="97.8" y="194.7">and</text>
<text x="102.4" y="194.7">EN3,4</text>
<text x="109.1" y="194.7">on</text>
<text x="112.6" y="194.7">watchdog</text>
<text x="122.6" y="194.7">timeout.</text>
</g>
<g font-size="1.8" fill="#006464">
<text x="101.5" y="17.4">U1</text>
<text x="92.6" y="19.9">ESP32-DEVKITC-32E</text>
<text x="176" y="18.6">+BATT</text>
<text x="255.2" y="21.2">+3V3</text>
<text x="24" y="25">+3V3</text>
<text x="182.9" y="28.8">C3</text>
<text x="251.4" y="26.8">0.1Uf</text>
<text x="252.7" y="24.7">C6</text>
<text x="30.5" y="35.2">C1</text>
<text x="62" y="31.3">+3V3</text>
<text x="182.9" y="31.3">47uF</text>
<text x="244.6" y="34.6">GND</text>
<text x="30.5" y="37.7">0.1uF</text>
<text x="177" y="40.2">GND</text>
<text x="186.3" y="41.5">U3</text>
<text x="265.4" y="37.7">J6</text>
<text x="265.4" y="40.2">Conn_01x04</text>
<text x="24.6" y="46.6">GND</text>
<text x="186.3" y="44">L293D</text>
<text x="253.2" y="47.9">GND</text>
<text x="24.3" y="51.4">J2</text>
<text x="179.9" y="51.8" transform="rotate(-90 179.9 51.8)">VCC1</text>
<text x="185" y="51.8" transform="rotate(-90 185 51.8)">VCC2</text>
<text x="172.5" y="54.2">1A</text>
<text x="172.5" y="59.3">2A</text>
<text x="188.3" y="54.2">1Y</text>
<text x="188.3" y="59.3">2Y</text>
<text x="196.8" y="55.7">C4</text>
<text x="201.8" y="55.7">0.1Uf</text>
<text x="221" y="59.3">J4</text>
<text x="252.6" y="57.3">+3V3</text>
<text x="172.5" y="64.4">EN1,2</text>
<text x="24.7" y="69.9" transform="rotate(-90 24.7 69.9)">GPS MODULE</text>
<text x="65.5" y="70.7">+BATT</text>
<text x="172.5" y="69.4">3A</text>
<text x="188.3" y="69.4">3Y</text>
<text x="196.5" y="70.5">C5</text>
<text x="201.8" y="70.5">0.1Uf</text>
<text x="204.2" y="66.9">GND</text>
<text x="248.9" y="70.7">C7</text>
<text x="257.8" y="69.4">R2</text>
<text x="257.8" y="72">1K</text>
<text x="271" y="69.4">R3</text>
<text x="271" y="72">47K</text>
<text x="172.5" y="74.5">4A</text>
<text x="188.3" y="74.5">4Y</text>
<text x="221" y="77.1">J5</text>
<text x="248.9" y="73.3">0.1uF</text>
<text x="32.3" y="82.1">GND</text>
<text x="72.4" y="80.9">C2</text>
<text x="72.4" y="83.4">47uF</text>
<text x="172.5" y="79.6">EN3,4</text>
<text x="246.6" y="83.3">LD274</text>
<text x="250" y="80.7">D2</text>
<text x="270.5" y="82.7">SFH300</text>
<text x="270.5" y="80.1">Q1</text>
<text x="40.9" y="88.2">F1</text>
<text x="101.9" y="87.2">JTAG</text>
<text x="102.9" y="84.7">J1</text>
<text x="177.4" y="85.3" transform="rotate(-90 177.4 85.3)">GND</text>
<text x="179.9" y="85.3" transform="rotate(-90 179.9 85.3)">GND</text>
<text x="185" y="85.3" transform="rotate(-90 185 85.3)">GND</text>
<text x="187.6" y="85.3" transform="rotate(-90 187.6 85.3)">GND</text>
<text x="204.2" y="84.7">GND</text>
<text x="26.7" y="93.6">J3</text>
<text x="40.9" y="90.3">PTC Fuse</text>
<text x="42.2" y="93.6">E_STOP</text>
<text x="52.1" y="92">+BATT</text>
<text x="66.5" y="93.6">GND</text>
<text x="84.9" y="91">+3V3</text>
<text x="86.1" y="93.6">GND</text>
<text x="243.1" y="91.5">GND</text>
<text x="18.8" y="96.1">Barrel_Jack_Switch</text>
<text x="41.5" y="96.1">SW_SPST</text>
<text x="179.6" y="97.4">GND</text>
<text x="53.3" y="105">R1</text>
<text x="53.3" y="107.5">1k</text>
<text x="102.9" y="107.5">J7</text>
<text x="199.3" y="106.3">+3V3</text>
<text x="266.5" y="105">LED</text>
<text x="266.9" y="107.5">D5</text>
<text x="33.5" y="112.6">GND</text>
<text x="93.3" y="110.1">Conn_02x03_Odd_Even</text>
<text x="116.8" y="113.9">+3V3</text>
<text x="250" y="108.8">LED</text>
<text x="250.4" y="111.4">D3</text>
<text x="54.6" y="116.8">D1</text>
<text x="54.6" y="119.3">LED</text>
<text x="116.8" y="116.4">GND</text>
<text x="204.5" y="116.4">R6</text>
<text x="204.5" y="119">10K</text>
<text x="260.4" y="119">R4</text>
<text x="266.5" y="116.4">LED</text>
<text x="266.9" y="119">D6</text>
<text x="275.6" y="119">R5</text>
<text x="179.1" y="120.2">HORN1</text>
<text x="179.1" y="122.8">Buzzer</text>
<text x="250" y="120.2">LED</text>
<text x="250.4" y="122.8">D4</text>
<text x="260.4" y="121.5">330</text>
<text x="275.6" y="121.5">330</text>
<text x="48.8" y="127.9">GND</text>
<text x="166.9" y="130.4">GND</text>
<text x="204.5" y="126.6">R7</text>
<text x="204.5" y="129.1">R_Photo</text>
<text x="255.8" y="131.7">GND</text>
<text x="271" y="132.9">GND</text>
<text x="199.9" y="139.3">GND</text>
<text x="38" y="153.3">+3V3</text>
<text x="74.8" y="150.7">+3V3</text>
<text x="77.4" y="150.7">+3V3</text>
<text x="44.5" y="164.7">C_WDT</text>
<text x="44.5" y="167.2">0.1uF</text>
<text x="70.4" y="163.4">WDI</text>
<text x="78.3" y="165.6" transform="rotate(-90 78.3 165.6)">VDD1</text>
<text x="80.9" y="165.6" transform="rotate(-90 80.9 165.6)">VDD2</text>
<text x="87.1" y="167.2">TPS3430WDRC</text>
<text x="92.6" y="164.6">U2</text>
<text x="70.4" y="168.5">CRST</text>
<text x="70.4" y="171">CWD</text>
<text x="70.4" y="173.6">SET0</text>
<text x="80.3" y="171">~{WDO}</text>
<text x="38.6" y="178.7">GND</text>
<text x="70.4" y="176.1">SET1</text>
<text x="78.3" y="179.8" transform="rotate(-90 78.3 179.8)">GND</text>
<text x="75.4" y="191.4">GND</text>
</g>
<g font-size="1.8">
<text x="95.4" y="25.5">WiFi</text>
<text x="100.3" y="25.5">Antenna</text>
<text x="99.6" y="78.3">USB</text>
</g>
<g font-size="1.8" fill="#0f0f0f">
<text x="135.9" y="31.3">GND</text>
<text x="135.9" y="46.6">GND</text>
<text x="137.3" y="54.3">WDT</text>
<text x="36.8" y="65.7">GPS_RX</text>
<text x="36.8" y="63.2">GPS_TX</text>
<text x="63.2" y="64.4">GND</text>
</g>
<g font-size="1.8" fill="#a90000">
<text x="259" y="34">1</text>
<text x="259" y="36.6">2</text>
<text x="259" y="39.1">3</text>
<text x="259" y="41.7">4</text>
<text x="178.8" y="45.8" transform="rotate(-90 178.8 45.8)">16</text>
<text x="183.9" y="45.2" transform="rotate(-90 183.9 45.2)">8</text>
<text x="29.1" y="53.1">1</text>
<text x="169.5" y="53.1">2</text>
<text x="192.3" y="53.1">3</text>
<text x="214.6" y="53.1">1</text>
<text x="29.1" y="55.6">2</text>
<text x="29.1" y="58.2">3</text>
<text x="169.5" y="58.2">7</text>
<text x="192.3" y="58.2">6</text>
<text x="214.6" y="55.6">2</text>
<text x="214.6" y="58.2">3</text>
<text x="29.1" y="60.7">4</text>
<text x="29.1" y="63.2">5</text>
<text x="29.1" y="65.8">6</text>
<text x="169.5" y="63.2">1</text>
<text x="214.6" y="60.7">4</text>
<text x="214.6" y="63.2">5</text>
<text x="214.6" y="65.8">6</text>
<text x="29.1" y="68.3">7</text>
<text x="29.1" y="70.9">8</text>
<text x="168.9" y="68.3">10</text>
<text x="191.7" y="68.3">11</text>
<text x="214.6" y="70.9">1</text>
<text x="29.1" y="73.4">9</text>
<text x="168.9" y="73.4">15</text>
<text x="191.7" y="73.4">14</text>
<text x="214.6" y="73.4">2</text>
<text x="214.6" y="75.9">3</text>
<text x="169.5" y="78.5">9</text>
<text x="214.6" y="78.5">4</text>
<text x="214.6" y="81">5</text>
<text x="214.6" y="83.6">6</text>
<text x="267.7" y="78.2" transform="rotate(-90 267.7 78.2)">1</text>
<text x="99" y="89.9">1</text>
<text x="107.9" y="89.9">2</text>
<text x="176.3" y="88.3" transform="rotate(-90 176.3 88.3)">4</text>
<text x="178.8" y="88.3" transform="rotate(-90 178.8 88.3)">5</text>
<text x="183.9" y="88.9" transform="rotate(-90 183.9 88.9)">12</text>
<text x="186.4" y="88.9" transform="rotate(-90 186.4 88.9)">13</text>
<text x="267.7" y="85.8" transform="rotate(-90 267.7 85.8)">2</text>
<text x="99" y="92.5">3</text>
<text x="99" y="95">5</text>
<text x="107.9" y="92.5">4</text>
<text x="107.9" y="95">6</text>
<text x="33.6" y="98.8">1</text>
<text x="33.6" y="101.3">3</text>
<text x="41.2" y="98.8">1</text>
<text x="48.8" y="98.8">2</text>
<text x="99" y="97.5">7</text>
<text x="99" y="100.1">9</text>
<text x="107.3" y="100.1">10</text>
<text x="107.9" y="97.5">8</text>
<text x="33.6" y="103.9">2</text>
<text x="99" y="112.8">1</text>
<text x="107.9" y="112.8">2</text>
<text x="99" y="115.3">3</text>
<text x="99" y="117.9">5</text>
<text x="107.9" y="115.3">4</text>
<text x="107.9" y="117.9">6</text>
<text x="173.3" y="117.9">1</text>
<text x="173.3" y="122.9">2</text>
<text x="77.2" y="159.5" transform="rotate(-90 77.2 159.5)">1</text>
<text x="79.8" y="160.1" transform="rotate(-90 79.8 160.1)">10</text>
<text x="67.9" y="162.3">7</text>
<text x="67.9" y="167.4">4</text>
<text x="67.9" y="169.9">2</text>
<text x="67.9" y="172.5">3</text>
<text x="85.7" y="169.9">8</text>
<text x="67.9" y="175">6</text>
<text x="77.2" y="182.3" transform="rotate(-90 77.2 182.3)">5</text>
</g>
<g font-size="1.4" fill="#a90000">
<text x="75.6" y="30.2">J3_1</text>
<text x="75.6" y="32.8">J3_2</text>
<text x="75.6" y="35.3">J3_3</text>
<text x="126.4" y="30.2">J2_1</text>
<text x="126.4" y="32.8">J2_2</text>
<text x="126.4" y="35.3">J2_3</text>
<text x="75.6" y="37.8">J3_4</text>
<text x="75.6" y="40.4">J3_5</text>
<text x="126.4" y="37.8">J2_4</text>
<text x="126.4" y="40.4">J2_5</text>
<text x="75.6" y="42.9">J3_6</text>
<text x="75.6" y="45.5">J3_7</text>
<text x="126.4" y="42.9">J2_6</text>
<text x="126.4" y="45.5">J2_7</text>
<text x="75.1" y="53.1">J3_10</text>
<text x="75.6" y="48">J3_8</text>
<text x="75.6" y="50.5">J3_9</text>
<text x="125.9" y="53.1">J2_10</text>
<text x="126.4" y="48">J2_8</text>
<text x="126.4" y="50.5">J2_9</text>
<text x="75.1" y="55.6">J3_11</text>
<text x="75.1" y="58.2">J3_12</text>
<text x="125.9" y="55.6">J2_11</text>
<text x="125.9" y="58.2">J2_12</text>
<text x="75.1" y="60.7">J3_13</text>
<text x="75.1" y="63.2">J3_14</text>
<text x="75.1" y="65.8">J3_15</text>
<text x="125.9" y="60.7">J2_13</text>
<text x="125.9" y="63.2">J2_14</text>
<text x="125.9" y="65.8">J2_15</text>
<text x="75.1" y="68.3">J3_16</text>
<text x="75.1" y="70.9">J3_17</text>
<text x="125.9" y="68.3">J2_16</text>
<text x="125.9" y="70.9">J2_17</text>
<text x="75.1" y="73.4">J3_18</text>
<text x="75.1" y="75.9">J3_19</text>
<text x="125.9" y="73.4">J2_18</text>
<text x="125.9" y="75.9">J2_19</text>
</g>
<g font-size="1.2" fill="#0f0f0f">
<text x="62.2" y="32.8">RESET</text>
<text x="62.2" y="35.3">RENCODER_A</text>
<text x="135.9" y="35.3">GPS_TX</text>
<text x="135.9" y="32.8">GPS_RX</text>
<text x="62.2" y="37.9">RENCODER_B</text>
<text x="62.2" y="40.4">LENCODER_A</text>
<text x="135.9" y="40.4">TXD</text>
<text x="135.9" y="37.9">RXD</text>
<text x="251.4" y="39.1">ECHO</text>
<text x="252.1" y="36.6">TRIG</text>
<text x="62.2" y="45.5">PHOTOTRANS</text>
<text x="62.2" y="42.9">LENCODER_B</text>
<text x="135.9" y="42.9">HORN</text>
<text x="62.2" y="50.6">LPWM_3A4A</text>
<text x="62.2" y="53.1">RPWM_1A2A</text>
<text x="62.2" y="48">DAYNIGHT</text>
<text x="135.9" y="50.6">RMOTOR_1A</text>
<text x="135.9" y="48">RMOTOR_2A</text>
<text x="155.9" y="53.1">RMOTOR_1A</text>
<text x="62.2" y="55.6">ECHO</text>
<text x="62.2" y="58.2">JTAG_MTMS</text>
<text x="135.9" y="58.2">LMOTOR_3A</text>
<text x="135.9" y="55.6">LMOTOR_4A</text>
<text x="155.9" y="58.2">RMOTOR_2A</text>
<text x="62.2" y="65.8">JTAG_MTCK</text>
<text x="62.2" y="60.7">JTAG_MTDI</text>
<text x="135.9" y="63.3">REARLAMPS</text>
<text x="135.9" y="60.7">TRIG</text>
<text x="135.9" y="65.8">FRONTLAMPS</text>
<text x="155.8" y="63.3">RPWM_1A2A</text>
<text x="200.7" y="63.3">RENCODER_B</text>
<text x="200.8" y="60.7">RENCODER_A</text>
<text x="260.5" y="62">PHOTOTRANS</text>
<text x="135.9" y="68.3">JTAG_MTDO</text>
<text x="156.1" y="68.3">LMOTOR_3A</text>
<text x="156.1" y="73.4">LMOTOR_4A</text>
<text x="156" y="78.5">LPWM_3A4A</text>
<text x="200.8" y="81">LENCODER_B</text>
<text x="201" y="78.5">LENCODER_A</text>
<text x="113" y="89.9">JTAG_MTMS</text>
<text x="113" y="92.5">JTAG_MTCK</text>
<text x="113" y="95">JTAG_MTDO</text>
<text x="113" y="97.5">JTAG_MTDI</text>
<text x="235.1" y="100.1">FRONTLAMPS</text>
<text x="234.7" y="103.9">REARLAMPS</text>
<text x="89.7" y="112.8">RESET</text>
<text x="91.1" y="117.9">RXD</text>
<text x="91.3" y="115.3">TXD</text>
<text x="162.4" y="117.9">HORN</text>
<text x="190.3" y="121.7">DAYNIGHT</text>
<text x="91.4" y="169.9">MOTOR_KILL</text>
</g>
<g font-size="1.1" fill="#006464">
<text x="81" y="31.1">GND</text>
<text x="81" y="33.6">GPIO23</text>
<text x="115.5" y="33.6">CHIP_PU,_Reset</text>
<text x="122.3" y="31.1">3V3</text>
<text x="81" y="36.2">GPIO22</text>
<text x="81" y="38.7">GPIO1,_U0TXD</text>
<text x="81" y="41.2">GPIO3,_U0RXD</text>
<text x="108.6" y="41.2">GPIO34,_ADC1_CH6,_VDET_1</text>
<text x="109.9" y="38.7">GPIO39,_ADC1_CH3,_S_VN</text>
<text x="109.9" y="36.2">GPIO36,_ADC1_CH0,_S_VP</text>
<text x="81" y="43.8">GPIO21</text>
<text x="81" y="46.3">GND</text>
<text x="106" y="46.3">GPIO32,_ADC1_CH4,_TOUCH_CH9</text>
<text x="108.6" y="43.8">GPIO35,_ADC1_CH7,_VDET_2</text>
<text x="81" y="48.9">GPIO19</text>
<text x="81" y="51.4">GPIO18</text>
<text x="81" y="53.9">GPIO5</text>
<text x="106" y="48.9">GPIO33,_ADC1_CH5,_TOUCH_CH8</text>
<text x="109.1" y="51.4">GPIO25,_ADC1_CH8,_DAC_1</text>
<text x="109.1" y="53.9">GPIO26,_ADC2_CH9,_DAC_2</text>
<text x="81" y="56.5">GPIO17</text>
<text x="81" y="59">GPIO16</text>
<text x="102" y="59">GPIO14,_ADC2_CH6,_TOUCH_CH6,_MTMS</text>
<text x="106" y="56.5">GPIO27,_ADC2_CH7,_TOUCH_CH7</text>
<text x="81" y="61.6">GPIO4,_ADC2_CH0,_TOUCH_CH0</text>
<text x="81" y="64.1">GPIO0,_ADC2_CH1,_TOUCH_CH1,_Boot</text>
<text x="102.5" y="61.6">GPIO12,_ADC2_CH5,_TOUCH_CH5,_MTDI</text>
<text x="122.1" y="64.1">GND</text>
<text x="81" y="66.6">GPIO2,_ADC2_CH2,_TOUCH_CH2</text>
<text x="81" y="69.2">GPIO15,_ADC2_CH3,_TOUCH_CH3,_MTDO</text>
<text x="81" y="71.7">GPIO8,_D1</text>
<text x="102.1" y="66.6">GPIO13,_ADC2_CH4,_TOUCH_CH4,_MTCK</text>
<text x="117.8" y="71.7">GPIO10,_D3</text>
<text x="118.6" y="69.2">GPIO9,_D2</text>
<text x="81" y="74.3">GPIO7,_D0</text>
<text x="81" y="76.8">GPIO6,_CLK</text>
<text x="116.9" y="74.3">GPIO11,_CMD</text>
<text x="120.5" y="76.8">EXT_5V</text>
</g>
<g font-size="1.1" fill="#840000">
<text x="209.9" y="58.3">+BATT</text>
<text x="209.9" y="76">+BATT</text>
</g>
<g font-size=".7" fill="#0000c2">
<text x="219.7" y="59.3" transform="rotate(-90 219.7 59.3)">MOTOR</text>
<text x="219.7" y="62.2" transform="rotate(-90 219.7 62.2)">RIGHT</text>
<text x="219.7" y="77.8" transform="rotate(-90 219.7 77.8)">MOTOR</text>
<text x="219.7" y="80.2" transform="rotate(-90 219.7 80.2)">LEFT</text>
<text x="104.6" y="91" transform="rotate(-90 104.6 91)">TOOL</text>
<text x="104.6" y="101" transform="rotate(-90 104.6 101)">ESP-PROG</text>
<text x="104.6" y="96.1" transform="rotate(-90 104.6 96.1)">DEBUGGING</text>
<text x="104.9" y="117" transform="rotate(-90 104.9 117)">RS232</text>
</g>
</svg>
